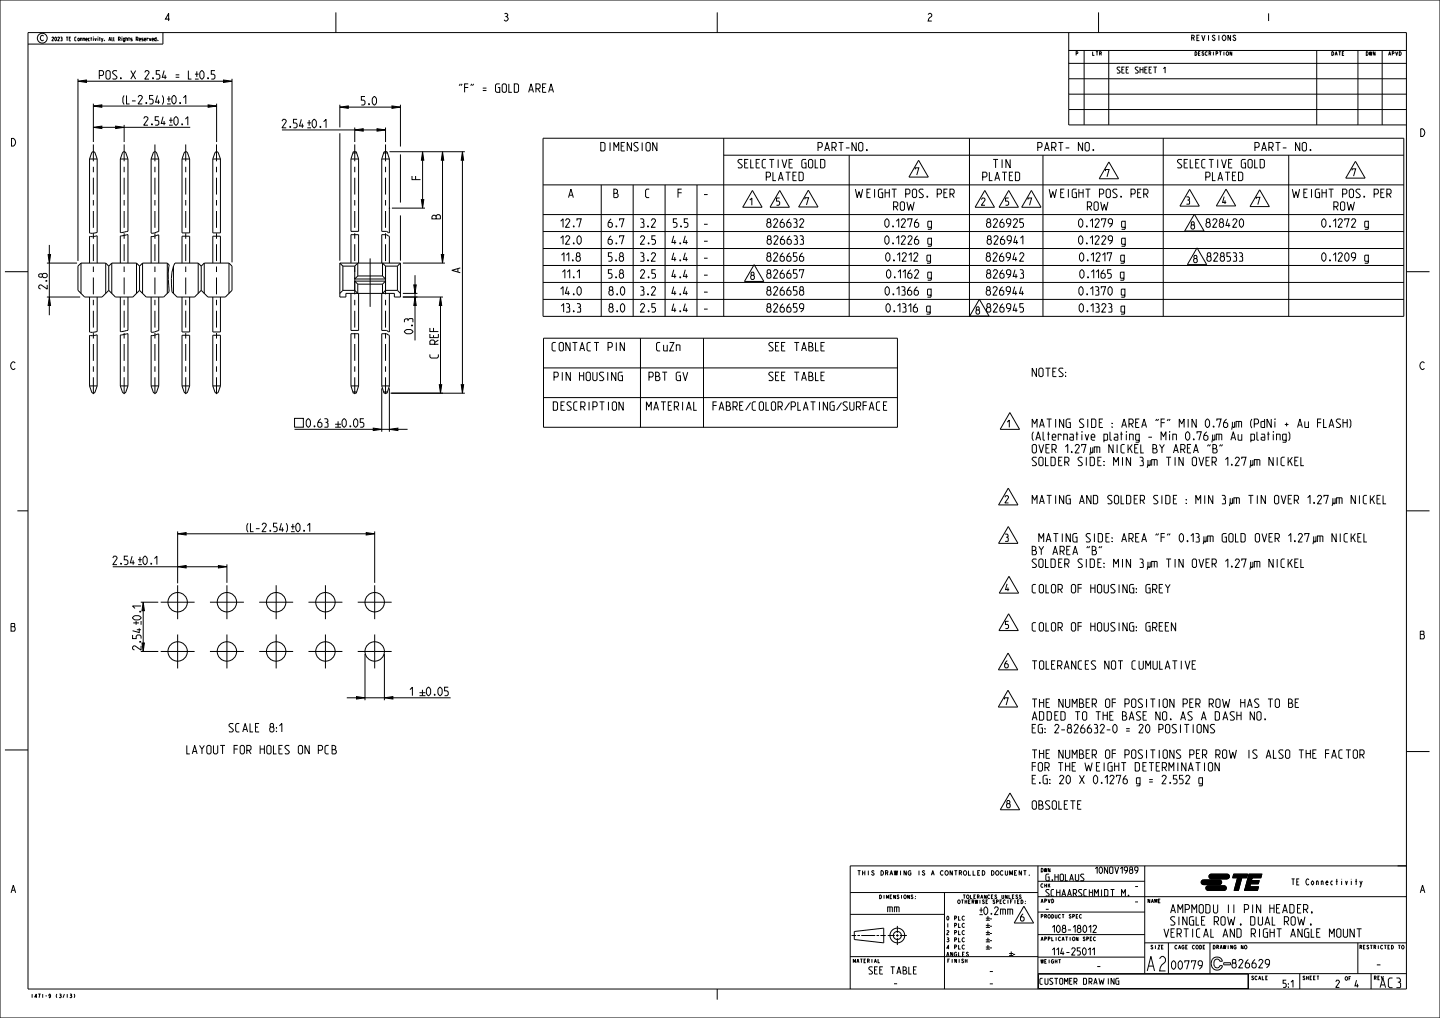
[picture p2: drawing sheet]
<svg xmlns="http://www.w3.org/2000/svg" width="594mm" height="420mm" viewBox="0 0 594 420" stroke-linecap="round" stroke-linejoin="round" font-family="sans-serif">
<g fill="none" stroke="#000" stroke-width=".41">
<path d="M0 0h594v420h-594zM11.6 13.4h568.6v394.6h-568.6zM67.2 13.4v4.8h-55.6M138.6 5.1v8.3M295.9 5.1v8.3M440.8 13.4v38.1h139.4M453.2 5.1v8.3M440.8 26.1h139.4M440.8 32.5h139.4M440.8 20.8h139.4M440.8 38.8h139.4M447.2 20.8v30.7"/>
<path d="M457.4 20.8v30.7M543.1 20.8l.1 30.7M560.1 20.8l.1 30.7M570.1 20.8l.1 30.7M440.8 45.2h139.4M36.9 65.6l.9-2.5 .7-.5 .7 .5 .9 2.5M36.9 65.6v30.5l1.2 .2 2-.4v-30.3M36.9 65.6h3.2M49.6 65.6l.9-2.5 .7-.5 .7 .5 .9 2.5M49.6 65.6v30.4l3.2-.6v-29.8M49.6 65.6h3.2M62.3 65.6l.9-2.5 .7-.5 .7 .5 .9 2.5"/>
<path d="M62.3 65.6v30.5l.5 .2 2.7-.8v-29.9M62.3 65.6h3.2M75.1 65.6l.8-2.5 .8-.5 .7 .5 .8 2.5M75.1 65.6h3.1M75.1 65.6v30.5h3.1v-30.5M87.8 65.6l.8-2.5 .8-.5 .7 .5 .8 2.5M87.8 65.6h3.1M87.8 65.6v30.5h3.1v-30.5M144.8 65.6h3.1M144.8 65.6l.9-3h1.3l.9 3M144.8 65.6v29.9h3.1v-29.9M145.6 63.1h1.5"/>
<path d="M157.5 65.6h3.1M157.5 65.6l.9-3h1.3l.9 3M157.5 65.6v29.9h2l1.1 .6v-30.5M158.3 63.1h1.5M2 112.1h9.6M33.4 108.5l-1.2 1.3v10l2.7 2.7h7.2l2.8-2.7M33.4 108.5v12.5M33.4 108.5h10.2M36.9 108.5v-11l1.2 .1 2-.3v11.2M43.6 108.5v12.5M43.6 108.5l1.3 1.3M44.9 109.8v10"/>
<path d="M44.9 119.8l2.7 2.7h7.2l2.8-2.7M46.1 108.5l-1.2 1.3M46.1 108.5v12.5M46.1 108.5h10.2M49.6 108.5v-11.2l3.2-.5v11.7M56.3 108.5v12.5M56.3 108.5l1.3 1.3M57.6 109.8v10M58.8 108.5l-1.2 1.3M58.8 108.5v12.5M58.8 108.5h10.2M62.3 108.5v-11h1.4l1.8-.6v11.6"/>
<path d="M69 108.5l.8 .8a31.6 31.6 0 0 0 0 11l-2.3 2.2h-7.2l-2.7-2.7M69 108.5v12.5M71.6 109.9v11.1M75.1 108.5v-11h3.1v11M81.8 108.5h-9.6a16.4 16.4 0 0 0-1.5 9l.2 2.9 2.2 2.1h7.2l2.7-2.7M81.8 108.5v12.5M81.8 108.5l1.2 1.3M83 109.8v10M84.3 108.5h10.2M84.3 108.5l-1.3 1.3M84.3 108.5v12.5M87.8 108.5v-11h3.1v11"/>
<path d="M94.5 108.5l1.2 1.3v10l-2.7 2.7h-7.2l-2.8-2.7M94.5 108.5v12.5M140.2 108.5v14h2.5v-1.5h20v1.5h2.5v-14M140.2 108.5h25M140.2 108.5l1.2 1.3M141.4 109.8v10M141.4 119.8l-1.2 1.2M141.4 119.8h4.9M141.4 109.8h4.9M144.8 108.5v-11.7h3.1v11.7M146.3 109.8l1.3-1.3v5.4M146.3 109.8v5.3"/>
<path d="M146.3 116v3.8M146.3 116l1.3 1.2M146.3 116h12.7M146.3 115.1h12.7M147.6 117.2v3.8l-1.3-1.2M147.6 113.9l-1.3 1.2M147.6 117.2h10.2M147.6 113.9h10.2M157.5 108.5v-11.7h2l1.1 .7v11M157.8 117.2v3.8l1.2-1.2M157.8 113.9l1.2 1.2M159 119.8h4.9"/>
<path d="M159 116l-1.2 1.2M159 109.8l-1.2-1.3v5.4M159 109.8v5.3M159 116v3.8M159 109.8h4.9M163.9 119.8l1.3 1.2M163.9 109.8v10M165.2 108.5l-1.3 1.3M580.2 112.1h9.5M36.9 122.5v14.5l1.2 .1 2-.3v-14.3M49.6 122.5v14.3l3.2-.5v-13.8M62.3 122.5v14.5l.5 .1 2.7-.7v-13.9"/>
<path d="M75.1 122.5v14.5h3.1v-14.5M87.8 122.5v14.5h3.1v-14.5M144.8 121v15.3h3.1v-15.3M157.5 121v15.3h2l1.1 .7v-16M36.9 159.2l.9 2.5 .7 .5 .7-.5 .9-2.5M36.9 159.2v-20.9l1.2 .2 2-.4v21.1M36.9 159.2h3.2M49.6 159.2l.9 2.5 .7 .5 .7-.5 .9-2.5M49.6 159.2v-21l3.2-.6v21.6M49.6 159.2h3.2M62.3 159.2l.9 2.5 .7 .5 .7-.5 .9-2.5M62.3 159.2v-20.8l1.4-.1 1.8-.6v21.5"/>
<path d="M62.3 159.2h3.2M75.1 159.2l.8 2.5 .8 .5 .7-.5 .8-2.5M75.1 159.2v-20.9h3.1v20.9M75.1 159.2h3.1M87.8 159.2l.8 2.5 .8 .5 .7-.5 .8-2.5M87.8 159.2v-20.9h3.1v20.9M87.8 159.2h3.1M144.8 159.2h3.1M144.8 159.2v-21.5h3.1v21.5M144.8 159.2l.9 3h1.3l.9-3M157.5 159.2h3.1M157.5 159.2v-21.5h2l1.1 .6v20.9"/>
<path d="M157.5 159.2l.9 3h1.3l.9-3M145.6 161.7h1.5M158.3 161.7h1.5M7.2 210.8h4.4M580.2 210.8h9.5M2 309.4h9.6M580.2 310.1h9.5M375.8 359.5l-.4-.3a.88 .88 0 0 0-.8 1 .88 .88 0 0 0 1 .7l.2-.7h-.5M409 359.2a.96 .96 0 0 1 1.1 1 .96 .96 0 0 1-1.1 .9zM428.1 357.2v50.8M472.2 357.2v44.5M580.2 357.2h-229.5v50.8"/>
<path d="M350.7 377.2h38.8M350.8 368.2h77.3M389.6 368.2v39.8M406.7 379.7h1.7M407.5 378v1.7M410.4 371.5l-.5-.2a.59 .59 0 0 0-.1 .6 .59 .59 0 0 0 .6 .4l-.3 .5-.5-.4M413.3 369.2v1.3l.3 .2 .4-.2v-1.3M428.1 376.3h44.1M428.1 369.9h152.1M428.1 363.6h44.1M441.8 377.6l-.5-.3a.59 .59 0 0 0-.1 .7 .59 .59 0 0 0 .6 .3l-.3 .5-.5-.4M495.8 363.3l.6-.3h6.6a.95 .95 0 0 1 .9 .9 .95 .95 0 0 1-.8 1l-6.7 .1a.95 .95 0 0 1-.8-.6 .95 .95 0 0 1 .2-1.1z"/>
<path d="M496.4 365l6.7-.1zM497.7 365.7l.7-.2h6.5a.95 .95 0 0 1 1 .8 .95 .95 0 0 1-.9 1l-6.6 .1a.95 .95 0 0 1-.9-.6 .95 .95 0 0 1 .2-1.1zM498.4 367.4l6.6-.1zM499 360.9l.6-.3h6.6a.95 .95 0 0 1 .9 .9 .95 .95 0 0 1-.8 1h-6.7a.95 .95 0 0 1-.8-.5 .95 .95 0 0 1 .2-1.1zM499.6 362.5h6.7zM503.1 364.9l-6.7 .1a.95 .95 0 0 1-.9-1 .95 .95 0 0 1 .9-1h6.6a.95 .95 0 0 1 .9 1 .95 .95 0 0 1-.9 1M505 367.4h-6.6a.95 .95 0 0 1-1-1 .95 .95 0 0 1 1-.9h6.5a.95 .95 0 0 1 1 .9 .95 .95 0 0 1-1 1M506.3 362.5h-6.7a.95 .95 0 0 1-.9-.9 .95 .95 0 0 1 .9-1h6.6a.95 .95 0 0 1 .9 1 .95 .95 0 0 1-.9 .9M508.9 360.6h5.8l-.4 1.5h-2.1l-1.4 5.3h-1.7l1.4-5.3h-2zM515.2 360.6h5.3l-.4 1.5h-3.6l-3.1 5.3zM515.2 360.6h5.3l-.4 1.5h-3.6l-.3 1.2h3.2l-.3 1.3h-3.3l-.3 1.3h3.6l-.4 1.5h-5.3zM515.8 364.6l-.3 1.3h3.6l-.4 1.5h-5.3z"/>
<path d="M516.5 362.1l-.3 1.2h3.2l-.3 1.3h-3.3l-2.4 2.8zM350.7 394.7h77.5M351.3 386h1.9M352.4 384.3l12.1-1.4v6.1l-12.1-1.4zM353.7 386h1M355.3 386h5.7M361.6 386h1M363.1 386h2.3M366.2 386h2.9M369.6 386h1.1M370.2 382v2.9M370.2 385.4v1.1"/>
<path d="M370.2 387v2.9M371.2 386h2.9M406.7 390.7h1.7M406.7 387.7h1.7M406.7 384.8h1.7M406.7 381.8h1.7M406.7 391.6h1.7M406.7 388.6h1.7M406.7 385.6h1.7M406.7 382.6h1.7M407.5 380.9v1.7M407.5 383.9v1.7"/>
<path d="M407.5 386.9v1.7M407.5 389.9v1.7M416.3 393.4h1.7M416.3 394.2h1.7M417.1 392.5v1.7M428.1 385.6h44.1M428.1 394.9h44.1M447.6 386.8l-.5-.2a.59 .59 0 0 0-.1 .7 .59 .59 0 0 0 .6 .3l-.3 .5-.5-.4M472.2 389h108M482 389v12.7M492.7 390.3l-.2-.3a.7 .7 0 0 0-.7 .8 .7 .7 0 0 0 .8 .6l.1-.1M499.1 389v12.7"/>
<path d="M500.4 395.5l.8-.5 1.2-.1 .8 .2 .7 .7 .3 .8h-1l-.5-.7-.8-.2-.8 .4-.3 .8 .1 1.5 .7 .8h1l.6-.8h1l-.9 1.5-1.7 .3-1.5-1-.5-1.9zM507.6 397.2h-2.8v.9h2.8M512.8 390v1.5l-.8-1.5v1.5M540.6 381.2l.3 .1-.2 .2zM540.9 381.4l-.3 .5M576.8 390h.9M23.5 410.1l-.3 .7 .3 .8M295.9 408v4.4M428.1 401.7h152.1M428.3 401.9h86.5v5.9h-86.5zM461.5 403.6h-.9l-.3 .4v1.8l.3 .3h.9v-1.4h-.5M515 401.7v6.3"/>
<path d="M536.2 401.7v6.3M565.6 401.7v6.3"/>
<circle cx="17.4" cy="15.8" r="2.03"/>
<circle cx="370.2" cy="386" r="3"/>
<circle cx="370.2" cy="386" r="1.66"/>
<circle cx="513.9" cy="390.7" r=".68"/>
<circle cx="578.7" cy="390.7" r=".68"/>
</g>
<path d="M495.8 363.3l.6-.3h6.6a.95 .95 0 0 1 .9 .9 .95 .95 0 0 1-.8 1l-6.7 .1a.95 .95 0 0 1-.8-.6 .95 .95 0 0 1 .2-1.1zM497.7 365.7l.7-.2h6.5a.95 .95 0 0 1 1 .8 .95 .95 0 0 1-.9 1l-6.6 .1a.95 .95 0 0 1-.9-.6 .95 .95 0 0 1 .2-1.1zM499 360.9l.6-.3h6.6a.95 .95 0 0 1 .9 .9 .95 .95 0 0 1-.8 1h-6.7a.95 .95 0 0 1-.8-.5 .95 .95 0 0 1 .2-1.1zM508.9 360.6h5.8l-.4 1.5h-2.1l-1.4 5.3h-1.7l1.4-5.3h-2zM515.8 364.6l-.3 1.3h3.6l-.4 1.5h-5.3zM516.5 362.1l-.3 1.2h3.2l-.3 1.3h-3.3l-2.4 2.8zM515.2 360.6h5.3l-.4 1.5h-3.6l-3.1 5.3z" fill="#000"/>
<!-- layer: DIM_DRIVEN -->
<g fill="#000">
<path d="M32.2 33.5l3.5-.5v1zM92.2 33l3.5 .5-3.5 .5zM38.5 52.5l3.5-.5v1zM38.5 43.8l3.5-.5v1zM47.7 52l3.5 .5-3.5 .5zM85.9 43.3l3.5 .5-3.5 .5zM140.2 44.2l3.5-.5v1zM146.3 53.6l3.5-.5v1zM155.5 53.1l3.5 .5-3.5 .5zM161.7 43.7l3.5 .5-3.5 .5zM174.3 62.6l.5 3.5h-1zM182.5 62.6l.5 3.5h-1z"/>
<path d="M190.8 62.6l.5 3.5h-1zM173.8 82.4h1l-.5 3.5zM19.8 105h1l-.5 3.5zM182 105h1l-.5 3.5zM20.3 122.5l.5 3.5h-1zM171.2 122.5l.5 3.5h-1zM170.7 117.5h1l-.5 3.5zM181.7 122.5l.5 3.5h-1zM154 176.6l3.5 .5-3.5 .5zM160.6 177.1l3.5-.5v1zM181.2 158.7h1l-.5 3.5zM190.3 158.7h1l-.5 3.5z"/>
<path d="M73.3 233.8l3.5-.5v1zM73.3 220.2l3.5-.5v1zM90.1 233.3l3.5 .5-3.5 .5zM151.1 219.7l3.5 .5-3.5 .5zM147.1 287.4l3.5 .5-3.5 .5zM158.6 287.9l3.5-.5v1z"/>
</g>
<g fill="none" stroke="#000" stroke-width=".41">
<path d="M32.2 33.5l3.5-.5v1zM32.2 32.5v75.2M35.7 33.5h56.5M92.2 33l3.5 .5-3.5 .5zM95.7 32.5v75.7M38.5 52.5l3.5-.5v1zM38.5 43.8l3.5-.5v1zM38.5 42.8v15.8M42 52.5h5.7M42 43.8h43.9M47.7 52l3.5 .5-3.5 .5zM51.2 51.5v7.1"/>
<path d="M51.2 52.5h27.3M85.9 43.3l3.5 .5-3.5 .5zM89.4 42.8v15.8M116.3 53.6h30M140.2 44.2l3.5-.5v1zM140.2 43.2v9.4M140.2 55v52.5M143.7 44.2h18M146.3 53.6l3.5-.5v1zM146.3 52.6v6M149.8 53.6h5.7M155.5 53.1l3.5 .5-3.5 .5z"/>
<path d="M159 52.6v6M161.7 43.7l3.5 .5-3.5 .5zM165.2 43.2v17.3M160.7 62.6h31.1M165.2 63.7v19.9M174.3 62.6l.5 3.5h-1zM174.3 66.1v16.3M182.5 62.6l.5 3.5h-1zM182.5 66.1v38.9M190.8 62.6l.5 3.5h-1zM190.8 66.1v92.6M161.7 85.9h13.6"/>
<path d="M165.2 88.9v18.6M173.8 82.4h1l-.5 3.5zM19.3 108.5h12.5M19.8 105h1l-.5 3.5zM20.3 101v4M20.3 108.5v14M166.2 108.5h17.3M170.7 117.5h1l-.5 3.5zM171.2 113.5v4M182 105h1l-.5 3.5zM19.3 122.5h13.8M20.3 122.5l.5 3.5h-1z"/>
<path d="M20.3 126v4M166.2 122.5h16.5M166.2 121h6M171.2 122.5l.5 3.5h-1zM171.2 121v1.5M171.2 126v14.5M181.7 122.5l.5 3.5h-1zM181.7 126v32.7M181.2 158.7h1l-.5 3.5zM190.3 158.7h1l-.5 3.5zM121.5 172.6h3.6v3.7h-3.6zM121.5 177.1h32.5"/>
<path d="M138.2 175h2.5M138.2 176.3h2.5M139.5 173.8v2.5M154 176.6l3.5 .5-3.5 .5zM157.5 177.1h3.1M157.5 160.2v17.9M160.6 177.1l3.5-.5v1zM160.6 160.2v17.9M161.1 162.2h30.7M164.1 177.1h4M73.3 219.2v21.5M151.1 219.7l3.5 .5-3.5 .5z"/>
<path d="M154.6 219.2v21.3M46.5 233.8h26.8M73.3 233.8l3.5-.5v1zM73.3 220.2l3.5-.5v1zM76.8 233.8h13.3M76.8 220.2h74.3M90.1 233.3l3.5 .5-3.5 .5zM93.6 232.8v7.7M58.1 248.5h7.2M59.1 252v13.3M58.1 268.8h7.2M150.6 269.8v19.1"/>
<path d="M158.6 269.8v19.1M143.1 287.9h4M147.1 287.4l3.5 .5-3.5 .5zM150.6 287.9h8M158.6 287.9l3.5-.5v1zM162.1 287.9h23.8M173 285.8h2.5M173 287h2.5M174.3 284.6v2.4"/>
</g>
<!-- layer: DRAFT_ENTITY -->
<path d="M160.5 85.7l.3 .3M160.8 85.7l-.3 .3M560.1 389v12.7" fill="none" stroke="#000" stroke-width=".41"/>
<!-- layer: DTM_AXIS -->
<g fill="none" stroke="#000" stroke-width=".41">
<path d="M38.5 59.6v6.9M51.2 59.6v6.9M63.9 59.6v6.9M76.6 59.6v6.9M89.3 59.6v6.9M146.3 59.6v6.9M159 59.6v6.9M38.5 68.8v2.3M38.5 73.3v7M51.2 68.8v2.3M51.2 73.3v7M63.9 68.8v2.3"/>
<path d="M63.9 73.3v7M76.6 68.8v2.3M76.6 73.3v7M89.3 68.8v2.3M89.3 73.3v7M146.3 68.8v2.3M146.3 73.3v7M159 68.8v2.3M159 73.3v7M38.5 82.5v2.3M38.5 87v7M38.5 96.2v2.3"/>
<path d="M51.2 82.5v2.3M51.2 87v7M51.2 96.2v2.3M63.9 82.5v2.3M63.9 87v7M63.9 96.2v2.3M76.6 82.5v2.3M76.6 87v7M76.6 96.2v2.3M89.3 82.5v2.3M89.3 87v7M89.3 96.2v2.3"/>
<path d="M146.3 82.5v2.3M146.3 87v7M146.3 96.2v2.3M159 82.5v2.3M159 87v7M159 96.2v2.3M38.5 100.8v6.9M38.5 110v2.2M38.5 114.5v6.9M51.2 100.8v6.9M51.2 110v2.2M51.2 114.5v6.9"/>
<path d="M63.9 100.8v6.9M63.9 110v2.2M63.9 114.5v6.9M76.6 100.8v6.9M76.6 110v2.2M76.6 114.5v6.9M89.3 100.8v6.9M89.3 110v2.2M89.3 114.5v6.9M146.3 100.8v6.9M146.3 110v2.2M146.3 114.5v6.9"/>
<path d="M152.7 106.6v20M159 100.8v6.9M159 110v2.2M159 114.5v6.9M38.5 123.7v2.2M38.5 128.2v7M38.5 137.4v2.3M51.2 123.7v2.2M51.2 128.2v7M51.2 137.4v2.3M63.9 123.7v2.2M63.9 128.2v7"/>
<path d="M63.9 137.4v2.3M76.6 123.7v2.2M76.6 128.2v7M76.6 137.4v2.3M89.3 123.7v2.2M89.3 128.2v7M89.3 137.4v2.3M146.3 123.7v2.2M146.3 128.2v7M146.3 137.4v2.3M159 123.7v2.2M159 128.2v7"/>
<path d="M159 137.4v2.3M38.5 141.9v7M38.5 151.1v2.3M38.5 155.6v7M51.2 141.9v7M51.2 151.1v2.3M51.2 155.6v7M63.9 141.9v7M63.9 151.1v2.3M63.9 155.6v7M76.6 141.9v7M76.6 151.1v2.3"/>
<path d="M76.6 155.6v7M89.3 141.9v7M89.3 151.1v2.3M89.3 155.6v7M146.3 141.9v7M146.3 151.1v2.3M146.3 155.6v7M159 141.9v7M159 151.1v2.3M159 155.6v7M66.3 248.5h14M73.3 241.5v14"/>
<path d="M86.6 248.5h14M93.6 241.5v14M106.9 248.5h14M113.9 241.5v14M127.2 248.5h14M134.2 241.5v14M147.6 248.5h14M154.6 241.5v14M66.3 268.8h14M73.3 261.8v14M86.6 268.8h14M93.6 261.8v14"/>
<path d="M106.9 268.8h14M113.9 261.8v14M127.2 268.8h14M134.2 261.8v14M147.6 268.8h14M154.6 261.8v14"/>
<circle cx="73.3" cy="248.5" r="4"/>
<circle cx="93.6" cy="248.5" r="4"/>
<circle cx="113.9" cy="248.5" r="4"/>
<circle cx="134.2" cy="248.5" r="4"/>
<circle cx="154.6" cy="248.5" r="4"/>
<circle cx="73.3" cy="268.8" r="4"/>
<circle cx="93.6" cy="268.8" r="4"/>
<circle cx="113.9" cy="268.8" r="4"/>
<circle cx="134.2" cy="268.8" r="4"/>
<circle cx="154.6" cy="268.8" r="4"/>
</g>
<!-- layer: DWG_TABLE -->
<g fill="none" stroke="#000" stroke-width=".41">
<path d="M224 57h355.1v73.5h-355.1zM298.5 57v73.5M399.9 57v73.5M479.8 57v73.5M224 76.3h355.1M248 76.3v54.2M261.2 76.3v54.2M274.3 76.3v54.2M287.5 76.3v54.2M298.5 64h280.6M350.3 64v66.5M430.2 64v66.5"/>
<path d="M531.6 64v66.5M224 88.5h355.1M224 95.5h355.1M224 102.5h355.1M224 109.5h355.1M224 116.5h355.1M224 123.5h355.1M224.2 139.5h146v36.8h-146zM264.2 139.5v36.8M290.2 139.5v36.8M224.2 151.8h146M224.2 164h146"/>
</g>
<!-- layer: NOTE -->
<path d="M521.8 296.5l.1 .5zM535.8 288.4h-1.5v3.5h1.5" fill="none" stroke="#000" stroke-width=".41"/>
<!-- layer: SYMBOL -->
<g fill="none" stroke="#000" stroke-width=".41">
<path d="M310.4 78.6l4 6.9h-8zM321.6 78.6l4 6.9h-8zM333.4 78.5l4 6.9h-8zM378.9 66.1l4 7h-8zM406.2 78.6l4 6.9h-8zM416.1 78.6l4 6.9h-8zM425.4 78.6l4 6.9h-8zM457.4 66.8l4 7h-8zM490.7 78.1l4 6.9h-8zM505.7 78l4 7h-8zM519.6 78.3l4 6.9h-8zM559.1 66.6l4 6.9h-8z"/>
<path d="M492.7 88.4l4 6.9h-8zM311.1 109.2l4 6.9h-8zM493.8 102.3l4 6.9h-8zM404 123.5l4 6.9h-8zM416.6 170.2l4 6.9h-8zM415.9 201.4l4 6.9h-8zM415.9 217.2l4 7h-8zM416.2 237.8l4 6.9h-8zM416.1 253.2l4 7h-8zM415.8 269.4l4 7h-8zM415.8 284.8l4 6.9h-8zM416.6 327.2l4 6.9h-8z"/>
<path d="M422.4 373.9l4 6.9h-8z"/>
</g>
<text font-size="7.8" x="472.3" y="400.6">A2</text>
<text font-size="5.2" x="569.3" y="407.5">AC3</text>
<g font-size="4.6">
<text x="40.9" y="32.6">POS. X 2.54 = L±0.5</text>
<text x="188.7" y="38.1">&quot;F&quot; = GOLD AREA</text>
<text x="50.7" y="42.9">(L-2.54)±0.1</text>
<text x="149.1" y="43.3">5.0</text>
<text x="59.3" y="51.7">2.54±0.1</text>
<text x="116.3" y="52.7">2.54±0.1</text>
<text x="247.6" y="62.3">DIMENSION</text>
<text x="336.9" y="62.3">PART-NO.</text>
<text x="427.6" y="62.3">PART- NO.</text>
<text x="517.2" y="62.3">PART- NO.</text>
<text x="303.9" y="69.3">SELECTIVE GOLD</text>
<text x="409.6" y="69.3">TIN</text>
<text x="485.2" y="69.3">SELECTIVE GOLD</text>
<text x="173.4" y="74.1" transform="rotate(-90 173.4 74.1)">F</text>
<text x="316.2" y="74.5">PLATED</text>
<text x="405.5" y="74.5">PLATED</text>
<text x="497.5" y="74.5">PLATED</text>
<text x="234.6" y="81.5">A</text>
<text x="253.2" y="81.5">B</text>
<text x="266.4" y="81.5">C</text>
<text x="279.6" y="81.5">F</text>
<text x="290.3" y="81.5">-</text>
<text x="353.3" y="81.5">WEIGHT POS. PER</text>
<text x="433.2" y="81.5">WEIGHT POS. PER</text>
<text x="533.5" y="81.5">WEIGHT POS. PER</text>
<text x="369.6" y="86.8">ROW</text>
<text x="449.6" y="86.8">ROW</text>
<text x="551.2" y="86.8">ROW</text>
<text x="181.7" y="90.3" transform="rotate(-90 181.7 90.3)">B</text>
<text x="230.5" y="93.8">12.7</text>
<text x="250.5" y="93.8">6.7</text>
<text x="263.7" y="93.8">3.2</text>
<text x="276.8" y="93.8">5.5</text>
<text x="290.3" y="93.8">-</text>
<text x="316.2" y="93.8">826632</text>
<text x="364.2" y="93.8">0.1276 g</text>
<text x="406.9" y="93.8">826925</text>
<text x="444.1" y="93.8">0.1279 g</text>
<text x="497.5" y="93.8">828420</text>
<text x="544.4" y="93.8">0.1272 g</text>
<text x="230.5" y="100.8">12.0</text>
<text x="250.5" y="100.8">6.7</text>
<text x="263.7" y="100.8">2.5</text>
<text x="276.8" y="100.8">4.4</text>
<text x="290.3" y="100.8">-</text>
<text x="316.2" y="100.8">826633</text>
<text x="364.2" y="100.8">0.1226 g</text>
<text x="406.9" y="100.8">826941</text>
<text x="444.1" y="100.8">0.1229 g</text>
<text x="230.5" y="107.8">11.8</text>
<text x="250.5" y="107.8">5.8</text>
<text x="263.7" y="107.8">3.2</text>
<text x="276.8" y="107.8">4.4</text>
<text x="290.3" y="107.8">-</text>
<text x="316.2" y="107.8">826656</text>
<text x="364.2" y="107.8">0.1212 g</text>
<text x="406.9" y="107.8">826942</text>
<text x="444.1" y="107.8">0.1217 g</text>
<text x="497.5" y="107.8">828533</text>
<text x="544.4" y="107.8">0.1209 g</text>
<text x="189.9" y="112.6" transform="rotate(-90 189.9 112.6)">A</text>
<text x="19.5" y="119.3" transform="rotate(-90 19.5 119.3)">2.8</text>
<text x="230.5" y="114.8">11.1</text>
<text x="250.5" y="114.8">5.8</text>
<text x="263.7" y="114.8">2.5</text>
<text x="276.8" y="114.8">4.4</text>
<text x="290.3" y="114.8">-</text>
<text x="316.2" y="114.8">826657</text>
<text x="364.2" y="114.8">0.1162 g</text>
<text x="406.9" y="114.8">826943</text>
<text x="444.1" y="114.8">0.1165 g</text>
<text x="230.5" y="121.8">14.0</text>
<text x="250.5" y="121.8">8.0</text>
<text x="263.7" y="121.8">3.2</text>
<text x="276.8" y="121.8">4.4</text>
<text x="290.3" y="121.8">-</text>
<text x="316.2" y="121.8">826658</text>
<text x="364.2" y="121.8">0.1366 g</text>
<text x="406.9" y="121.8">826944</text>
<text x="444.1" y="121.8">0.1370 g</text>
<text x="230.5" y="128.8">13.3</text>
<text x="250.5" y="128.8">8.0</text>
<text x="263.7" y="128.8">2.5</text>
<text x="276.8" y="128.8">4.4</text>
<text x="290.3" y="128.8">-</text>
<text x="316.2" y="128.8">826659</text>
<text x="364.2" y="128.8">0.1316 g</text>
<text x="406.9" y="128.8">826945</text>
<text x="444.1" y="128.8">0.1323 g</text>
<text x="170.3" y="137.7" transform="rotate(-90 170.3 137.7)">0.3</text>
<text x="180.8" y="147.7" transform="rotate(-90 180.8 147.7)">C REF</text>
<text x="227.8" y="144.8">CONTACT PIN</text>
<text x="270.4" y="144.8">CuZn</text>
<text x="316.5" y="144.8">SEE TABLE</text>
<text x="425.1" y="155.4">NOTES:</text>
<text x="227.8" y="157">PIN HOUSING</text>
<text x="267.6" y="157">PBT GV</text>
<text x="316.5" y="157">SEE TABLE</text>
<text x="227.8" y="169.3">DESCRIPTION</text>
<text x="266.3" y="169.3">MATERIAL</text>
<text x="293.3" y="169.3">FABRE/COLOR/PLATING/SURFACE</text>
<text x="126.3" y="176.3">0.63</text>
<text x="141.1" y="176.3">0.05</text>
<text x="425.1" y="176.4">MATING SIDE : AREA &quot;F&quot; MIN 0.76µm (PdNi + Au FLASH)</text>
<text x="425.1" y="181.6">(Alternative plating - Min 0.76µm Au plating)</text>
<text x="425.1" y="186.9">OVER 1.27µm NICKEL BY AREA &quot;B&quot;</text>
<text x="425.1" y="192.1">SOLDER SIDE: MIN 3µm TIN OVER 1.27µm NICKEL</text>
<text x="425.1" y="207.9">MATING AND SOLDER SIDE : MIN 3µm TIN OVER 1.27µm NICKEL</text>
<text x="101.8" y="219.4">(L-2.54)±0.1</text>
<text x="427.8" y="223.6">MATING SIDE: AREA &quot;F&quot; 0.13µm GOLD OVER 1.27µm NICKEL</text>
<text x="46.5" y="233">2.54±0.1</text>
<text x="425.1" y="228.9">BY AREA &quot;B&quot;</text>
<text x="425.1" y="234.1">SOLDER SIDE: MIN 3µm TIN OVER 1.27µm NICKEL</text>
<text x="425.1" y="244.6">COLOR OF HOUSING: GREY</text>
<text x="425.1" y="260.4">COLOR OF HOUSING: GREEN</text>
<text x="58.2" y="268.2" transform="rotate(-90 58.2 268.2)">2.54±0.1</text>
<text x="425.1" y="276.1">TOLERANCES NOT CUMULATIVE</text>
<text x="169.1" y="287">1</text>
<text x="175.9" y="287">0.05</text>
<text x="425.1" y="291.9">THE NUMBER OF POSITION PER ROW HAS TO BE</text>
<text x="425.1" y="297.1">ADDED TO THE BASE NO. AS A DASH NO.</text>
<text x="93.8" y="302">SCALE 8:1</text>
<text x="425.1" y="302.4">EG: 2-826632-0 = 20 POSITIONS</text>
<text x="76.4" y="311">LAYOUT FOR HOLES ON PCB</text>
<text x="425.1" y="312.9">THE NUMBER OF POSITIONS PER ROW IS ALSO THE FACTOR</text>
<text x="425.1" y="318.1">FOR THE WEIGHT DETERMINATION</text>
<text x="425.1" y="323.4">E.G: 20 X 0.1276 g = 2.552 g</text>
<text x="425.1" y="333.9">OBSOLETE</text>
<text x="482.2" y="376.7">AMPMODU II PIN HEADER,</text>
<text x="482.2" y="381.7">SINGLE ROW, DUAL ROW,</text>
<text x="479.5" y="386.7">VERTICAL AND RIGHT ANGLE MOUNT</text>
<text x="483.2" y="399.9">00779</text>
<text x="508.2" y="399.3">826629</text>
<text x="567.9" y="399.3">-</text>
</g>
<text font-size="4.2" x="403.6" y="377.4">±0.2mm</text>
<g font-size="4.1">
<text x="67.5" y="8.7">4</text>
<text x="207.2" y="8.7">3</text>
<text x="382.1" y="8.7">2</text>
<text x="521.8" y="8.7">1</text>
<text x="585.3" y="56.3">D</text>
<text x="4" y="60.3">D</text>
<text x="4" y="152.5">C</text>
<text x="585.3" y="152.5">C</text>
<text x="4" y="260.4">B</text>
<text x="585.3" y="263.6">B</text>
<text x="4" y="368.4">A</text>
<text x="585.3" y="368.4">A</text>
</g>
<g font-size="3.9">
<text x="377.5" y="72.2">7</text>
<text x="456" y="72.9">7</text>
<text x="557.7" y="72.7">7</text>
<text x="309.3" y="84.7">1</text>
<text x="320.3" y="84.7">5</text>
<text x="332" y="84.6">7</text>
<text x="404.8" y="84.7">2</text>
<text x="414.8" y="84.7">5</text>
<text x="424" y="84.7">7</text>
<text x="489.4" y="84.2">3</text>
<text x="504.3" y="84.1">4</text>
<text x="518.2" y="84.4">7</text>
<text x="491.3" y="94.5">8</text>
<text x="492.4" y="108.4">8</text>
<text x="309.7" y="115.3">8</text>
<text x="402.6" y="129.6">8</text>
<text x="415.5" y="176.3">1</text>
<text x="414.5" y="207.5">2</text>
<text x="414.6" y="223.4">3</text>
<text x="414.8" y="243.9">4</text>
<text x="414.7" y="259.3">5</text>
<text x="414.4" y="275.5">6</text>
<text x="414.4" y="290.9">7</text>
<text x="415.2" y="333.3">8</text>
<text x="366.2" y="376.3">mm</text>
<text x="421" y="380">6</text>
<text x="434.1" y="384.8">108-18012</text>
<text x="434.1" y="394">114-25011</text>
<text x="357.8" y="401.9">SEE TABLE</text>
<text x="407.7" y="401.9">-</text>
<text x="452.6" y="399.8">-</text>
<text x="368.2" y="407">-</text>
<text x="407.7" y="407">-</text>
<text x="528.7" y="407.4">5:1</text>
<text x="550.4" y="407.4">2</text>
<text x="558.4" y="407.4">4</text>
</g>
<g font-size="3.6">
<text x="431.4" y="363.4">G.HOLAUS</text>
<text x="451.8" y="360.4">10NOV1989</text>
<text x="431.4" y="369.7">SCHAARSCHMIDT M.</text>
<text x="468.2" y="366.7">-</text>
<text x="431.4" y="376.1">-</text>
<text x="468.2" y="373.1">-</text>
</g>
<g font-size="3.3">
<text x="460.8" y="30.2">SEE SHEET 1</text>
<text x="532.4" y="365.1">TE Connectivity</text>
<text x="429" y="406.1">CUSTOMER DRAWING</text>
</g>
<g font-size="2.9">
<text x="16.4" y="16.8">C</text>
<text x="491" y="16.8">REVISIONS</text>
</g>
<g font-size="2.6">
<text x="408.3" y="379.8">-</text>
<text x="408.3" y="382.9">-</text>
<text x="408.3" y="385.8">-</text>
<text x="408.3" y="388.8">-</text>
<text x="408.3" y="391.8">-</text>
<text x="417.9" y="394.5">-</text>
</g>
<g font-size="2.5">
<text x="349.3" y="361.1">THIS</text>
<text x="359.9" y="361.1">DRAWING</text>
<text x="376.8" y="361.1">IS</text>
<text x="383.2" y="361.1">A</text>
<text x="387.4" y="361.1">CONTROLLED</text>
<text x="410.7" y="361.1">DOCUMENT.</text>
</g>
<g font-size="2.2">
<text x="390.2" y="379.7">0</text>
<text x="390.2" y="382.6">1</text>
<text x="393.8" y="379.7">PLC</text>
<text x="393.8" y="382.6">PLC</text>
<text x="390.2" y="385.6">2</text>
<text x="390.2" y="388.6">3</text>
<text x="393.8" y="385.6">PLC</text>
<text x="393.8" y="388.6">PLC</text>
<text x="390.2" y="391.6">4</text>
<text x="390.2" y="394.6">ANGLES</text>
<text x="393.8" y="391.6">PLC</text>
</g>
<g font-size="2">
<text x="21.1" y="16.8">2023 TE Connectivity. All Rights Reserved.</text>
<text x="443.5" y="22.9">P</text>
<text x="450.4" y="22.9">LTR</text>
<text x="492.6" y="22.9">DESCRIPTION</text>
<text x="549" y="22.9">DATE</text>
<text x="563.2" y="22.9">DWN</text>
<text x="572.5" y="22.9">APVD</text>
<text x="429.2" y="359.8">DWN</text>
<text x="362.5" y="370.8">DIMENSIONS:</text>
<text x="397" y="370.7">TOLERANCES</text>
<text x="414.7" y="370.7">UNLESS</text>
<text x="429.2" y="366.1">CHK</text>
<text x="394.8" y="372.8">OTHERWISE</text>
<text x="410.9" y="372.8">SPECIFIED:</text>
<text x="429.2" y="372.5">APVD</text>
<text x="473.2" y="372.5">NAME</text>
<text x="429.2" y="378.8">PRODUCT</text>
<text x="442" y="378.8">SPEC</text>
<text x="429.2" y="388.1">APPLICATION</text>
<text x="448.5" y="388.1">SPEC</text>
<text x="474.4" y="391.5">SIZE</text>
<text x="484.4" y="391.5">CAGE</text>
<text x="492.5" y="391.5">CODE</text>
<text x="500.1" y="391.5">DRAWING</text>
<text x="560.6" y="391.5">RESTRICTED</text>
<text x="351.7" y="397.2">MATERIAL</text>
<text x="390.6" y="397.2">FINISH</text>
<text x="429.2" y="397.4">WEIGHT</text>
<text x="516" y="404.2">SCALE</text>
<text x="537.2" y="404.2">SHEET</text>
<text x="554.7" y="404.4">OF</text>
<text x="566.6" y="404.2">REV</text>
<text x="12.5" y="411.6">1471-9</text>
<text x="23.8" y="411.6">(3/13)</text>
</g>
</svg>
